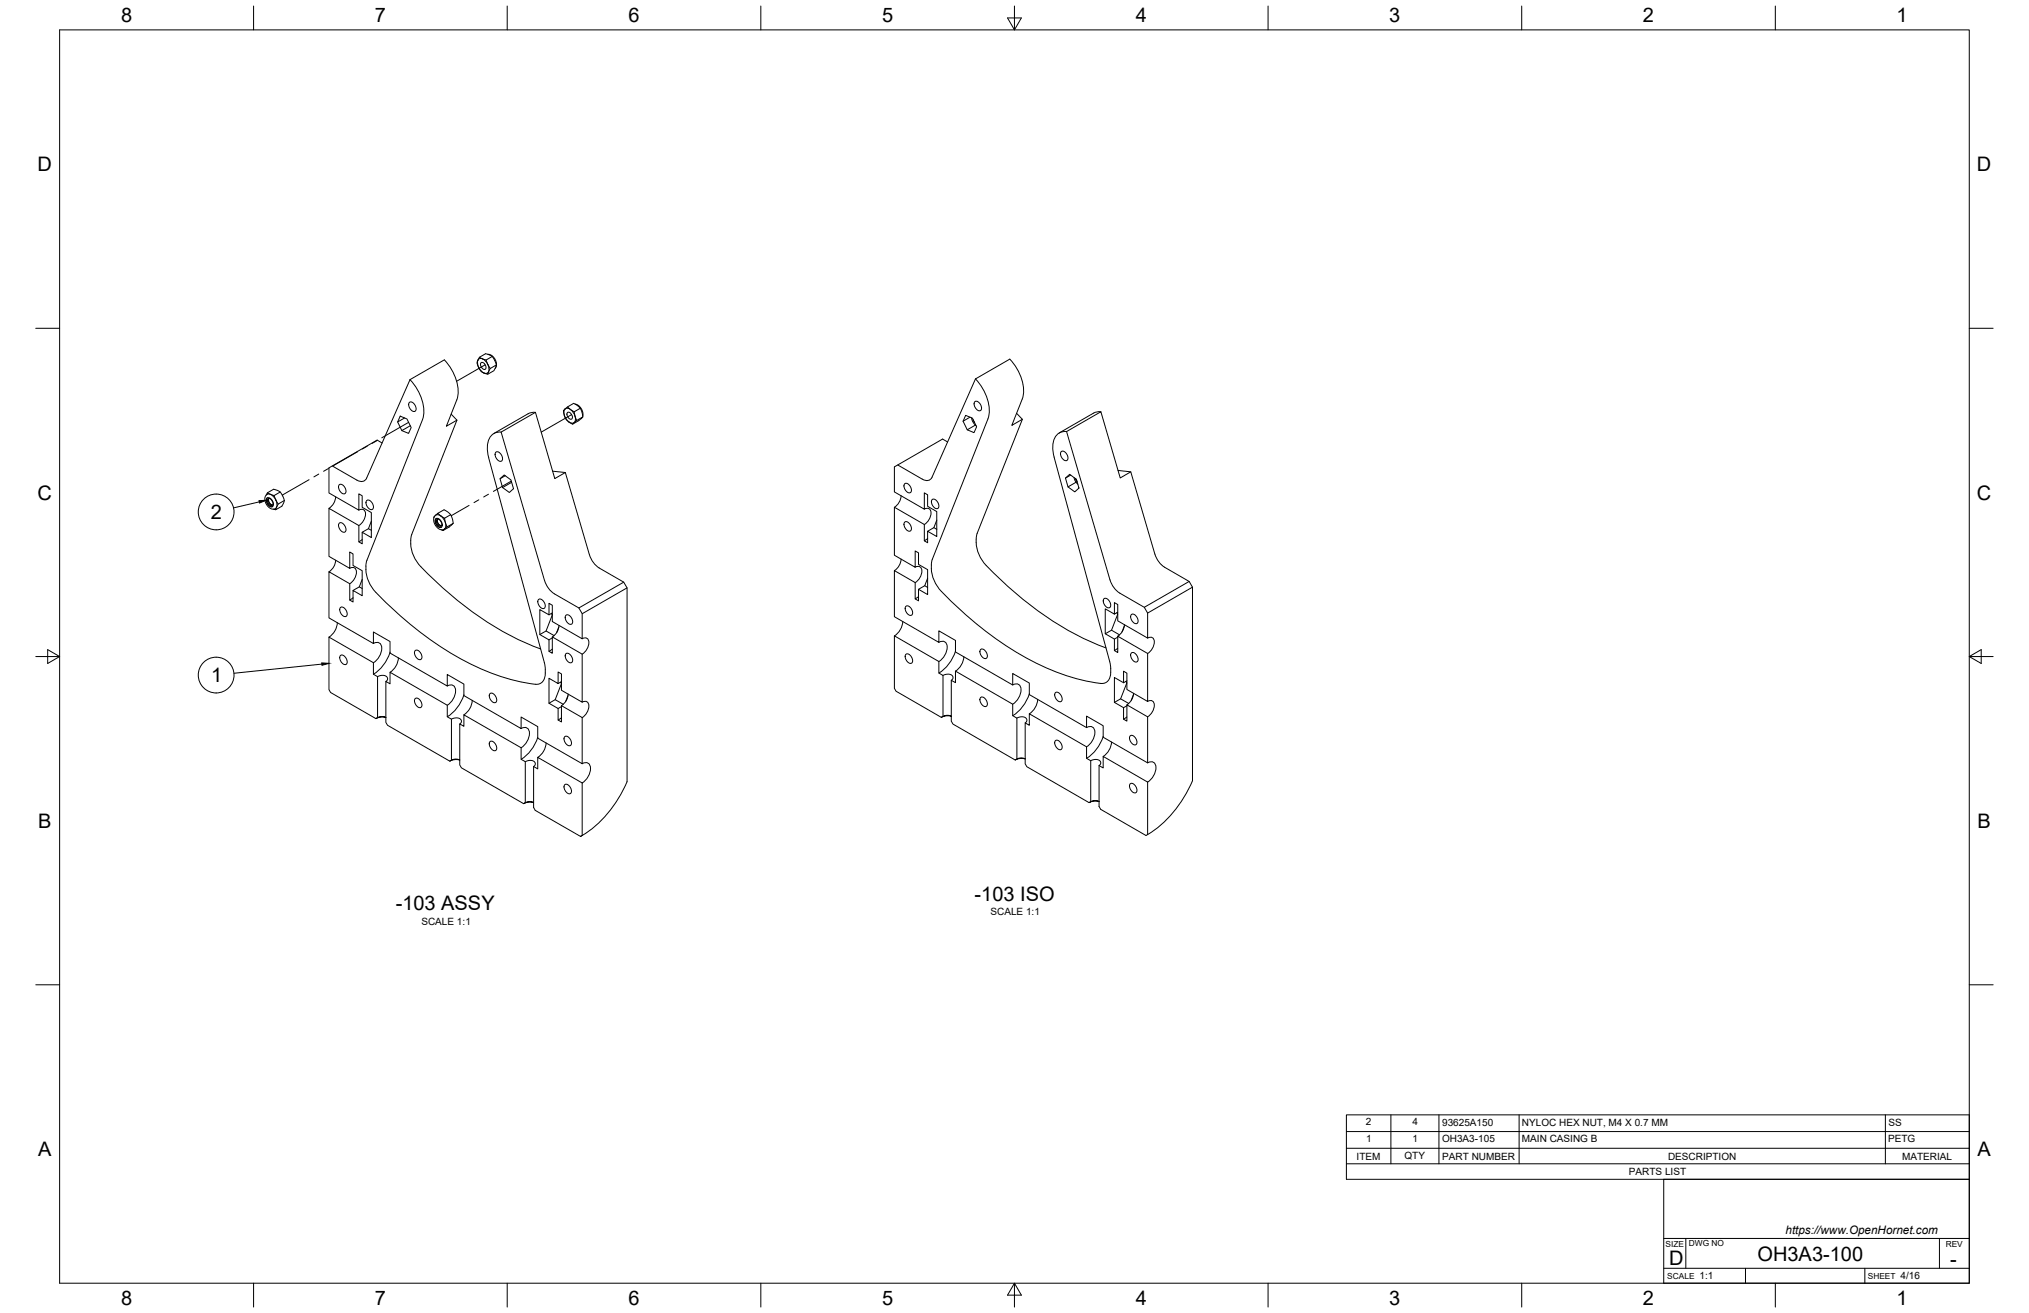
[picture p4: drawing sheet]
<svg xmlns="http://www.w3.org/2000/svg" width="864mm" height="559mm" viewBox="0 0 864 559" stroke-linecap="round" stroke-linejoin="round" font-family="sans-serif">
<!-- layer: Visible -->
<g fill="none" stroke="#000" stroke-width=".43">
<path d="M203.4 153.4l-.4 1.1 .7 1.9M203.4 153.3l-.2 1.4 .5 1.7M203.7 156.4l1.1 1.7 1.2 .7M203.7 156.4l1.1 1.5 1.2 .9M204.1 152l2.6-1.5 .5 .1 2.3 1.1 1.2 1.9 .6 1.8-.8 1.9-.3 .5-2.6 1.5M204.7 154.4a1.76 1.76 0 0 1 1.8 .8 1.76 1.76 0 0 1-.1 2 2.05 2.05 0 0 1-1.7-2.8zM205.3 152.7l.5 .2a1.28 1.28 0 0 1 1.5 1.6l.3 .6M205.3 152.7l-.3-.1a.69 .69 0 0 0-.7-.5 .69 .69 0 0 0-.6 .7l-.3 .6M205.3 152.7l1.3 .9 1 1.5M205.3 152.7h-1.3l-.6 .6M207.6 155.1l.4 .6a1.63 1.63 0 0 1-.1 2.6v.1a.72 .72 0 0 1-.5 .9 .72 .72 0 0 1-.9-.3l-.5-.2M207.6 150.8l1.7 .5 1.5 1.8 .5 2.4-.5 1.3"/>
<path d="M207.6 155.1a2.58 2.58 0 0 1-.6 3.8l-1-.1M209.5 151.7l-2.6 1.5M211.3 155.3l-2.6 1.5M170.3 177.1l2.9 1.2 1.8 3.7-1.1 2.4-2.9-1.1-1.8-3.7zM172.2 177.9l-3 1.7M174.1 171.4a1.91 1.91 0 0 1 2.8 1.6 1.31 1.31 0 0 1-.2 2 1.31 1.31 0 0 1-2-.8l-.7-1.5zM174.5 161.6a19.5 19.5 0 0 1 5.6 16l-.3 1M174.5 161.6l14.6-8.4a19.5 19.5 0 0 1 5.6 16l-.3 1M174.5 161.6l-18.5 41.9M179.8 178.6l-23.6 59.8-.5 4.1M192 176.3l2.5 2.5-19.3 48.7M194.4 170.2l-4.4 11.2 4.5-2.6"/>
<path d="M227.9 175.5l-1.7 .1-1.4 .5-14.6 8.4M240.5 174.1l.2-.2a.82 .82 0 0 1 .9-.7 .82 .82 0 0 1 .7 .7l.5 .4M240.5 174.1l-.3 .3a3.3 3.3 0 0 0 .3 3.3l.7 1.1 1.5 1.2a.74 .74 0 0 0 1.4 .2l.3-.4M240.5 174l1.3-.2 1 .5M240.5 174a4.3 4.3 0 0 0 3.6 6l.3-.2M241.5 175.6a1.76 1.76 0 0 1 1.8 .8 1.76 1.76 0 0 1-.1 2 2.05 2.05 0 0 1-1.7-2.8zM241.6 173.2l2.6-1.5 2.7 2 1 2.7a2.3 2.3 0 0 1-1.5 2.6l-2.7 1.5M242.8 174.3a4.3 4.3 0 0 1 1.6 5.5M242.8 174.3l.5 .4a1.4 1.4 0 0 1 1.3 1.8l.4 1.3a.9 .9 0 0 1 .4 .9 .9 .9 0 0 1-.6 .8l-.4 .3M244.8 172l1.3 .5 1.2 1.3 .7 1.6v1.7M247 173.8l-2.6 1.4M247.6 177.9l-.3 .3"/>
<path d="M248.1 177.4l-2.6 1.5M411 176.8l2.9 1.2 1.8 3.7-1.1 2.4-2.9-1.2-1.8-3.6zM412.9 177.5l-3 1.8M413.5 177.8l.5 1.6 1.4 1.7M414.2 178.6l.6 1.2M414.8 171.1a1.92 1.92 0 0 1 2.8 1.6 1.31 1.31 0 0 1-.3 2 1.31 1.31 0 0 1-1.9-.8l-.7-1.5zM415.2 161.3a19.5 19.5 0 0 1 5.6 15.9l-.3 1.1M420.5 178.3l-23.7 59.7a14.3 14.3 0 0 0 3.9 13.7 138.9 138.9 0 0 0 51.1 35.1l8.4 2.6 8.3 1.5M432.7 175.9l2.4 2.6-19.2 48.5-.4 2.4M435.1 178.5l-4.4 2.5 4.4-11.2a17.5 17.5 0 0 0-4.3-15.9l-1-1.1-14.6 8.5-18.5 41.8M468.6 175.2l-1.7 .1-1.5 .5-14.6 8.5M141.4 198.3l10.5 6a2.66 2.66 0 0 0 4.1-.8"/>
<path d="M162.6 188.5l-2.1-1.2-20.5 11.8v10.7l12.7 7.3v-6.9l1.5 .8v4.9l3.9 2.2v10.7l-3.9-2.3v4.9l-1.5-.8v-6.9l-12.7-7.4v20.5l8.9 5.1v-7l1.4 .9v4.9l3.9 2.2v10.6l-3.9-2.2v4.9l-1.4-.8v-7l-8.9-5.1v19.7l18.9 10.9v-4.9l7.1 4v4.9l24.4 14.1v-4.9l7 4v4.9l24.4 14.1v-4.9l7.1 4v5l18.9 10.8v-19.6l-8.8-5.1v7l-1.4-.8v-5l-3.9-2.2v-10.6l3.9 2.2v-4.9l1.4 .8v7l8.8 5.1v-20.5l-12.7-7.3v6.9l-1.4-.8v-4.9l-3.9-2.2v-10.7l3.9 2.3v-4.9l1.4 .8v6.9l12.7 7.4v-10.7l-1.4-2.5-10.5-6M174.6 181.2l-3.6 2.1M210.9 192.6a1.91 1.91 0 0 1 2.8 1.6 1.31 1.31 0 0 1-.3 2 1.31 1.31 0 0 1-1.9-.8l-.7-1.5zM213.3 183.9l18.5 63.2a10.1 10.1 0 0 0 4.2 5.6M213.3 183.9l14.6-8.4 8.2 28.2 4.5-2.6M213.3 183.9a5.2 5.2 0 0 0-5.8 5.4v2.6l.5 2.9 23.9 88.1a9.8 9.8 0 0 1-1.2 7.5 3.5 3.5 0 0 1-2.9 .8 99.8 99.8 0 0 1-45.4-19.5 153.1 153.1 0 0 1-23.8-21.3 14.5 14.5 0 0 1-2.9-8M382.1 197.9l10.4 6a2.67 2.67 0 0 0 4.2-.8M403.3 188.1l-2.1-1.2-20.5 11.8v10.7l12.7 7.3v-6.9l1.4 .8v4.9l3.9 2.2v10.6l-3.9-2.2v4.9l-1.4-.8v-7l-12.7-7.3v20.4l8.8 5.1v-6.9l1.4 .8v4.9l3.9 2.2v10.6l-3.9-2.2v4.9l-1.4-.8v-7l-8.8-5.1v19.7l18.9 10.9v-4.9l7.1 4.1v4.9l24.3 14v-4.9l7.1 4.1v4.9l24.4 14.1v-4.9l7 4.1v4.9l19 10.9v-19.6l-8.9-5.1v6.9l-1.4-.8v-4.9l-3.9-2.3v-10.6l3.9 2.3v-4.9l1.4 .8v6.9l8.9 5.1v-20.4l-12.8-7.3v6.9l-1.4-.8v-4.9l-3.9-2.3v-10.6l3.9 2.3v-4.9l1.4 .8v6.9l12.8 7.4v-10.7l-1.5-2.4-10.4-6.1a10 10 0 0 1-4.1-5.6l-18.5-63.1 14.6-8.5 8.2 28.2 4.5-2.6M415.2 180.9l-3.5 2M448.6 194.5l24 88.1a9.6 9.6 0 0 1-1.3 7.4 3.5 3.5 0 0 1-2.8 .9M451.6 192.3a1.92 1.92 0 0 1 2.8 1.6 1.31 1.31 0 0 1-.3 2.1 1.31 1.31 0 0 1-1.9-.9l-.8-1.5zM454 183.7a5.2 5.2 0 0 0-5.9 5.4v2.5l.6 2.9"/>
<path d="M113.6 212a2.35 2.35 0 0 1 2.8 2.6 1.04 1.04 0 0 1-.7 1.1 1.04 1.04 0 0 1-1.3-.5l-1-1.8zM113.7 210.4l-1 1.5 .5 2.5 1.6 1.8 1.8 .5a1.84 1.84 0 0 0 1.2-2.8l-.4-1.1M113.7 210.4h1.4M113.8 211.9a2.56 2.56 0 0 0 2.2 3.7M113.9 209.7l2.5-1.5 .4 .1 2.3 1 1.3 2 .6 1.7-.8 2-.2 .5-2.6 1.4M114.1 212.3a1.8 1.8 0 0 1 1.7 .9 1.8 1.8 0 0 1-.1 2 2.1 2.1 0 0 1-1.6-2.9zM114.4 212.1a2.17 2.17 0 0 0 1.6 2.9M114.4 212.1a2.14 2.14 0 0 0 1.7 2.8M115.1 210.4l.5 .2a1.28 1.28 0 0 1 1.5 1.6l.3 .6M115.1 210.4l-.3-.2a.79 .79 0 0 0-1-.3 .79 .79 0 0 0-.5 .8M115.1 210.4l1.3 .9 1 1.5M117.4 212.8l.3 .6a1.59 1.59 0 0 1 0 2.6l-.1 .1a.68 .68 0 0 1-.3 .8 .68 .68 0 0 1-.9-.2"/>
<path d="M119.3 209.4l-2.6 1.5M121 213l-2.6 1.5M142.9 211.4a6.3 6.3 0 0 1-2.9 4.9M144.3 206.4a1.91 1.91 0 0 1 2.8 1.6 1.31 1.31 0 0 1-.3 2.1 1.31 1.31 0 0 1-1.9-.8l-.8-1.6zM152.7 217.1a1.86 1.86 0 0 1 2.4 0 1.86 1.86 0 0 1 .4 2.3l-1.2 2.8-1.6 1.5M156 213.1a1.91 1.91 0 0 1 2.7 1.6 1.31 1.31 0 0 1-.2 2.1 1.31 1.31 0 0 1-1.9-.8l-.8-1.5zM185.1 219.6l-.4 .8M185.2 219.5l.1-.1a1.8 1.8 0 0 1 2.8 .5 3.8 3.8 0 0 1 .9 5.4l-.8 .2-1.1-.2-1.7-1.6-.8-2.4zM185.4 219.3l.1-.1a.84 .84 0 0 1 .8-.7 .84 .84 0 0 1 .9 .7l.4 .4M186.4 218.4l2.6-1.4 .4 .1 2.3 1.8 1 2.8a2.27 2.27 0 0 1-1.5 2.5l-2.7 1.6M187.6 219.6l.6 .3a1.87 1.87 0 0 1 1.3 2.4l.3 .8a1.22 1.22 0 0 1 .3 1.3 1.22 1.22 0 0 1-1 .8 .77 .77 0 0 1-1.2 .3M191.8 219.1l-2.6 1.4"/>
<path d="M212.8 203.8l1.8-1.7 2.9 2.2 1.1 3.7-1.8 1.6-2.9-2.1zM215.1 202.5l-2.3 1.3M217.8 205.3l-3.9 2.2M235.2 200.5l5.4 .6 10.3 35a10.3 10.3 0 0 0 4.2 5.6l10.4 6.1 1.4 2.4v82.5a49.6 49.6 0 0 1-19.1 22.9M383.5 211a6.3 6.3 0 0 1-2.8 4.9M385 206a1.92 1.92 0 0 1 2.7 1.6 1.31 1.31 0 0 1-.2 2.1 1.31 1.31 0 0 1-2-.9l-.7-1.5zM393.4 216.7a1.86 1.86 0 0 1 2.4 0 1.86 1.86 0 0 1 .4 2.3l-1.2 2.8-1.6 1.4M396.7 212.7a1.92 1.92 0 0 1 2.7 1.6 1.31 1.31 0 0 1-.2 2.1 1.31 1.31 0 0 1-2-.8l-.7-1.5zM453.5 203.5l1.8-1.6 2.8 2.1 1.1 3.7-1.7 1.6-2.9-2.1zM455.7 202.2l-2.2 1.3M457.1 203.2l.7 1.8 .9 1.1M457.7 203.7l.8 1.4"/>
<path d="M457.9 203.8l.5 1M458 205.2l-3.4 2M475.9 200.2l5.4 .6 10.2 35a10.2 10.2 0 0 0 4.2 5.6l10.4 6.1 1.5 2.4v82.4a49.7 49.7 0 0 1-19.1 22.9M142.9 238.4a6.3 6.3 0 0 1-2.9 4.9M144.3 222.8a1.91 1.91 0 0 1 2.8 1.5 1.31 1.31 0 0 1-.3 2.1 1.31 1.31 0 0 1-1.9-.8l-.8-1.5zM154.2 229.7l-1.4 .9M156.8 225l1.3 .7M158.1 221.8l-1.3 3.2-2.6 1.5M175.3 227.4a14.3 14.3 0 0 0 3.8 13.8 138.6 138.6 0 0 0 51 35M185.5 220.8a2.35 2.35 0 0 1 2.8 2.6 1.04 1.04 0 0 1-.8 1.1 1.04 1.04 0 0 1-1.2-.5l-1.1-1.8zM185.7 220.6a2.56 2.56 0 0 0 2.2 3.8M185.9 221.1a1.8 1.8 0 0 1 1.8 .9 1.8 1.8 0 0 1-.1 2 2.1 2.1 0 0 1-1.7-2.9z"/>
<path d="M186.3 220.9a2.14 2.14 0 0 0 1.6 2.8 2.09 2.09 0 0 1-1.7-2.8M192.9 222.7l-2.6 1.5M383.5 237.9a6.3 6.3 0 0 1-2.8 5M385 222.3a1.92 1.92 0 0 1 2.7 1.6 1.31 1.31 0 0 1-.2 2.1 1.31 1.31 0 0 1-2-.8l-.7-1.6zM394.8 229.2l-1.4 1M397.5 224.6l1.2 .7M398.7 221.4l-1.2 3.2-2.7 1.5M415.5 229.5a16.2 16.2 0 0 0 6.3 13.2 137.7 137.7 0 0 0 49 33M144.8 258.7a1.91 1.91 0 0 1 2.8 1.5 1.31 1.31 0 0 1-.3 2.1 1.31 1.31 0 0 1-1.9-.8l-.7-1.5zM148.9 241.9a1.86 1.86 0 0 1 2.3 0 1.86 1.86 0 0 1 .5 2.3l-1.2 2.7-1.6 1.5M150.3 254.4l-1.4 1M152.9 249.8l1.3 .7"/>
<path d="M154.2 246.6l-1.3 3.2-2.6 1.5M229.1 255.3a1.91 1.91 0 0 1 2.8 1.5 1.31 1.31 0 0 1-.3 2.1 1.31 1.31 0 0 1-1.9-.8l-.7-1.5zM265.5 247.8l-19.1 10.9M266.9 250.2l-19.1 11M385.5 258.2a1.92 1.92 0 0 1 2.7 1.5 1.31 1.31 0 0 1-.2 2.1 1.31 1.31 0 0 1-2-.8l-.7-1.5zM389.5 241.4a1.86 1.86 0 0 1 2.4 0 1.86 1.86 0 0 1 .4 2.3l-1.2 2.8-1.6 1.5M390.9 253.9l-1.4 1M393.6 249.3l1.2 .7M394.8 246.1l-1.2 3.2-2.7 1.5M469.8 254.9a1.92 1.92 0 0 1 2.7 1.6 1.31 1.31 0 0 1-.2 2.1 1.31 1.31 0 0 1-1.9-.8l-.8-1.5zM506.1 247.5l-19.1 11M507.6 249.9l-19.1 11"/>
<path d="M143.6 265a7.8 7.8 0 0 1-3.6 6.1M144.8 279.1a1.91 1.91 0 0 1 2.8 1.6 1.31 1.31 0 0 1-.3 2.1 1.31 1.31 0 0 1-1.9-.9l-.7-1.5zM159 273.9a2.29 2.29 0 0 1 2.8 0 2.29 2.29 0 0 1 .6 2.8 7.9 7.9 0 0 1-3.5 5.3M166 277.6a17.3 17.3 0 0 1-7 9.3M169.6 280a7.8 7.8 0 0 1-3.6 6.1M176.6 277a1.91 1.91 0 0 1 2.8 1.6 1.31 1.31 0 0 1-.3 2.1 1.31 1.31 0 0 1-1.9-.9l-.7-1.5zM232.4 268.5l3.4 2M234.7 261.1l.4 .6-2.7 6.8-2.6 1.6M235.1 260.9l-1.4 .8M235.1 271.5l-1.4 .8M235.1 276.3l-1.4 .9M237.8 266.8l-.9 2.4"/>
<path d="M237.9 266.1a6.3 6.3 0 0 1-2.8 5M240.8 278.3a1.91 1.91 0 0 1 2.7 1.6 1.31 1.31 0 0 1-.2 2.1 1.31 1.31 0 0 1-1.9-.8l-.8-1.6zM240.8 262a1.91 1.91 0 0 1 2.7 1.5 1.31 1.31 0 0 1-.2 2.1 1.31 1.31 0 0 1-1.9-.8l-.8-1.5zM247.8 271.8a1.86 1.86 0 0 1 2.3 .1 1.86 1.86 0 0 1 .5 2.3l-1.2 2.7-1.6 1.5M384.2 264.5a7.8 7.8 0 0 1-3.5 6.1M385.5 278.6a1.92 1.92 0 0 1 2.7 1.6 1.31 1.31 0 0 1-.2 2.1 1.31 1.31 0 0 1-2-.9l-.7-1.5zM399.6 273.4a2.29 2.29 0 0 1 2.9 0 2.29 2.29 0 0 1 .6 2.8 7.9 7.9 0 0 1-3.5 5.4M406.7 277.1a17.3 17.3 0 0 1-7.1 9.3M410.2 279.5a7.8 7.8 0 0 1-3.5 6.1M417.3 276.5a1.92 1.92 0 0 1 2.7 1.6 1.31 1.31 0 0 1-.2 2.1 1.31 1.31 0 0 1-1.9-.8l-.8-1.6zM473.1 268.2l3.4 2M475.3 260.8l.4 .6-2.6 6.8-2.7 1.5"/>
<path d="M475.7 260.5l-1.4 .9M475.7 271.2l-1.4 .8M475.7 275.9l-1.4 1M478.5 266.5l-.9 2.4M478.6 265.8a6.3 6.3 0 0 1-2.8 4.9M481.4 278a1.92 1.92 0 0 1 2.8 1.6 1.31 1.31 0 0 1-.3 2.1 1.31 1.31 0 0 1-1.9-.8l-.7-1.6zM481.4 261.7a1.92 1.92 0 0 1 2.8 1.6 1.31 1.31 0 0 1-.3 2 1.31 1.31 0 0 1-1.9-.8l-.7-1.5zM488.5 271.6a1.86 1.86 0 0 1 2.3 0 1.86 1.86 0 0 1 .5 2.3l-1.2 2.7-1.6 1.5M160.7 288l1.8-.6 1.6 .2 .9 1.2-.8 1.2M176.6 297.4a1.91 1.91 0 0 1 2.8 1.6 1.31 1.31 0 0 1-.3 2.1 1.31 1.31 0 0 1-1.9-.8l-.7-1.6zM190.4 292a2.29 2.29 0 0 1 2.9 0 2.29 2.29 0 0 1 .6 2.8 7.9 7.9 0 0 1-3.5 5.3M197.5 295.7a17.3 17.3 0 0 1-7.1 9.3"/>
<path d="M201 298.1a7.8 7.8 0 0 1-3.5 6.1M208.5 295.3a1.91 1.91 0 0 1 2.7 1.6 1.31 1.31 0 0 1-.2 2.1 1.31 1.31 0 0 1-2-.9l-.7-1.5zM233.7 299.3l2.6-1.5 3.4 1.9M238.5 290.3l.5 .6-2.7 6.9M239 290.1l-1.4 .8M241.7 296l-.9 2.5M241.8 295.4a6.3 6.3 0 0 1-2.8 4.9M247.8 298.8a1.86 1.86 0 0 1 2.3 .1 1.86 1.86 0 0 1 .5 2.3l-1.2 2.7-1.6 1.5M401.4 287.5l1.9-.6 1.7 .4 .6 1.2-.7 1M417.3 296.9a1.92 1.92 0 0 1 2.7 1.6 1.31 1.31 0 0 1-.2 2.1 1.31 1.31 0 0 1-1.9-.8l-.8-1.5zM431 291.5a2.29 2.29 0 0 1 2.9 0 2.29 2.29 0 0 1 .6 2.8 7.9 7.9 0 0 1-3.5 5.4M438.1 295.3a17.3 17.3 0 0 1-7 9.3"/>
<path d="M441.7 297.6a7.8 7.8 0 0 1-3.6 6.2M449.1 294.9a1.92 1.92 0 0 1 2.8 1.6 1.31 1.31 0 0 1-.3 2.1 1.31 1.31 0 0 1-1.9-.9l-.7-1.5zM474.3 298.9l2.7-1.5 3.4 2M479.2 290l.4 .6-2.6 6.8M479.6 289.8l-1.4 .8M482.4 295.7l-.9 2.4M482.5 295a6.3 6.3 0 0 1-2.9 5M488.5 298.5a1.86 1.86 0 0 1 2.3 0 1.86 1.86 0 0 1 .5 2.3l-1.2 2.8-1.6 1.5M160 305.8l2.2-.8 2 .4-2-.2zM160.7 305.4v-17.4l-1.8-1v-5l-18.9-10.9v22.4l.7 1.2 19.3 11.1M192.2 306.1l1.8-.6 1.7 .3 .7 1-.2 .8-.5 .5M208.5 315.7a1.91 1.91 0 0 1 2.7 1.6 1.31 1.31 0 0 1-.2 2.1 1.31 1.31 0 0 1-2-.8l-.7-1.5z"/>
<path d="M221.8 310.1a2.29 2.29 0 0 1 2.9 0 2.29 2.29 0 0 1 .6 2.8 7.9 7.9 0 0 1-3.5 5.3M228.9 313.8a17.3 17.3 0 0 1-7.1 9.3M232.4 316.2a7.8 7.8 0 0 1-3.5 6.1M239 300.7l-1.4 .8M239 305.5l-1.4 .9M240.3 313.6a1.91 1.91 0 0 1 2.7 1.6 1.31 1.31 0 0 1-.2 2.1 1.31 1.31 0 0 1-2-.8l-.7-1.5zM400.7 305.3l2.2-.9 2 .4-1.9-.2zM401.4 304.9v-17.4l-1.8-1.1v-4.9l-18.9-10.9v22.3l.7 1.3 19.3 11.1M432.8 305.6l2-.5 1.6 .3 .7 1-.2 .7-.5 .6M449.1 315.3a1.92 1.92 0 0 1 2.8 1.6 1.31 1.31 0 0 1-.3 2.1 1.31 1.31 0 0 1-1.9-.8l-.7-1.6zM462.5 309.7a2.29 2.29 0 0 1 2.9 0 2.29 2.29 0 0 1 .6 2.8 7.9 7.9 0 0 1-3.5 5.3M469.6 313.4a17.3 17.3 0 0 1-7.1 9.3"/>
<path d="M473.1 315.8a7.8 7.8 0 0 1-3.5 6.1M479.6 300.4l-1.4 .8M479.6 305.1l-1.4 1M481 313.3a1.92 1.92 0 0 1 2.7 1.6 1.31 1.31 0 0 1-.2 2 1.31 1.31 0 0 1-2-.8l-.7-1.5zM191.4 323.9l2.2-.8 2.1 .3-2.1-.1zM192.2 323.5v-17.4l-1.8-1v-5l-24.4-14v4.9l-1.8-1v17.4l.8 1.3 26.4 15.2M223.6 324.2l2.6-.6 1.2 .5 .4 .8-.1 .7-.6 .6v17.5l.7 1.2 19.3 11.1M227.1 326.2l1.8 1v-4.9l18.9 10.9v22.4M240.3 334.1a1.91 1.91 0 0 1 2.7 1.6 1.31 1.31 0 0 1-.2 2 1.31 1.31 0 0 1-2-.8l-.7-1.5zM247.8 325a2.29 2.29 0 0 1 2.9 0 2.29 2.29 0 0 1 .6 2.8 7.9 7.9 0 0 1-3.5 5.4M432.8 323v-17.4l-1.8-1v-4.9l-24.3-14.1v4.9l-1.8-1v17.4l.7 1.3 26.5 15.2M436.4 323l-2.2-.4-2.1 .8 2.2-.6 2.1 .2"/>
<path d="M464.2 323.8l2.7-.6 1 .4 .6 .9-.2 .8-.5 .5v17.4l.7 1.2 19.3 11.2 .7-.4M467.8 325.8l1.7 1v-4.9l19 10.9M481 333.7a1.92 1.92 0 0 1 2.7 1.6 1.31 1.31 0 0 1-.2 2.1 1.31 1.31 0 0 1-2-.9l-.7-1.5zM488.5 332.8v22.4M488.5 324.7a2.29 2.29 0 0 1 2.9 0 2.29 2.29 0 0 1 .6 2.8 7.9 7.9 0 0 1-3.5 5.3M222.9 342l2.1-.8 2.1 .3-2.1-.1zM223.6 341.6v-17.4l-1.8-1v-5l-24.4-14v4.9l-1.7-1v17.5l.7 1.2 26.5 15.2M247.2 355.9l-.1 .1M247.9 355.5l-.8 .5M463.5 341.6l2-.8 2.3 .3-2.2-.1zM464.2 341.2v-17.4l-1.7-1.1v-4.9l-24.4-14v4.9l-1.7-1v17.4l.6 1.2 26.5 15.3"/>
</g>
<!-- layer: Tweak Trail -->
<g fill="none" stroke="#000" stroke-width=".43">
<path d="M206.5 155.3l-12.1 7M173.9 179.7l-11.4 6.6M243.3 176.4l-12.9 7.5M139.8 199.4l-2.1 1.2M152.2 192.3l-10.3 5.9M156.3 189.9l-2.1 1.2M160.4 187.5l-2 1.2M131.6 204.2l-11.5 6.5M135.7 201.8l-2.1 1.2M199.7 215.1l-7.7 4.4M203.8 212.7l-2.1 1.2M207.9 210.3l-2 1.2"/>
<path d="M217.6 204.8l-7.6 4.3"/>
</g>
<!-- layer: Border -->
<g fill="none" stroke="#000" stroke-width=".43">
<path d="M25.4 12.7h812.8v533.4h-812.8zM107.9 2.6v10.1M215.9 2.6v10.1M323.8 2.6v10.1M428.8 7.6h5.9l-2.9 5.1zM431.8 2.6v10.1M539.7 2.6v10.1M647.7 2.6v10.1M755.6 2.6v10.1M15.2 139.7h10.2M838.2 139.7h10.1M15.2 279.4h10.2"/>
<path d="M20.3 276.5l5.1 2.9-5.1 3zM838.2 279.4l5.1-2.9v5.9zM838.2 279.4h10.1M15.2 419.1h10.2M838.2 419.1h10.1M107.9 546.1v10.2M215.9 546.1v10.2M323.8 546.1v10.2M431.8 546.1l2.9 5.1h-5.9zM431.8 546.1v10.2M539.7 546.1v10.2M647.7 546.1v10.2"/>
<path d="M755.6 546.1v10.2"/>
</g>
<!-- layer: Parts Lists -->
<path d="M573.1 474.5h265.1v27.4h-265.1zM592 474.5v20.8M612.5 474.5v20.8M646.6 474.5v20.8M802.5 474.5v20.8M573.1 495.3h265.1M573.1 488.7h265.1M573.1 481.6h265.1" fill="none" stroke="#000" stroke-width=".43"/>
<!-- layer: Balloons -->
<g fill="none" stroke="#000" stroke-width=".43">
<path d="M110.4 213.6l-11 2.6M137 282.6l-37.4 3.9"/>
<circle cx="92" cy="217.9" r="7.6"/>
<circle cx="92" cy="287.3" r="7.6"/>
</g>
<path d="M110.2 213.1l3.1-.2-2.8 1.2zM136.9 282.1l3.1 .2-2.9 .8z" fill="#000" stroke="#000" stroke-width=".43"/>
<!-- layer: Titleblock -->
<path d="M708.1 501.9h130.1v44.2h-130.1zM708.1 539.8h130.1M708.1 527.1h130.1M717.5 527.1v12.7M742.9 539.8v6.3M793.7 539.8v6.3M825.5 527.1v12.7" fill="none" stroke="#000" stroke-width=".43"/>
<g font-size="8.5">
<text x="51.6" y="9.4">8</text>
<text x="159.5" y="9.4">7</text>
<text x="267.5" y="9.4">6</text>
<text x="375.4" y="9.3">5</text>
<text x="483.4" y="9.4">4</text>
<text x="591.3" y="9.4">3</text>
<text x="699.3" y="9.4">2</text>
<text x="807.2" y="9.4">1</text>
<text x="16" y="72.9">D</text>
<text x="841.4" y="72.9">D</text>
<text x="16" y="212.6">C</text>
<text x="841.4" y="212.6">C</text>
<text x="89.7" y="221">2</text>
<text x="89.9" y="290.4">1</text>
<text x="16.2" y="352.3">B</text>
<text x="841.7" y="352.3">B</text>
<text x="414.8" y="383.5">-103 ISO</text>
<text x="168.4" y="387.5">-103 ASSY</text>
<text x="16.2" y="492">A</text>
<text x="841.7" y="492">A</text>
<text x="710.4" y="538.4">D</text>
<text x="748.1" y="536.7">OH3A3-100</text>
<text x="830.1" y="538.8">-</text>
<text x="51.6" y="555.5">8</text>
<text x="159.5" y="555.5">7</text>
<text x="267.5" y="555.5">6</text>
<text x="375.4" y="555.4">5</text>
<text x="483.4" y="555.5">4</text>
<text x="591.3" y="555.5">3</text>
<text x="699.3" y="555.5">2</text>
<text x="807.2" y="555.5">1</text>
</g>
<text font-size="5" x="760" y="525.2">https://www.OpenHornet.com</text>
<g font-size="4.3">
<text x="421.6" y="389.6">SCALE 1:1</text>
<text x="179.4" y="393.7">SCALE 1:1</text>
<text x="581.4" y="478.8">2</text>
<text x="601.1" y="478.8">4</text>
<text x="613.8" y="479.1">93625A150</text>
<text x="647.8" y="479.1">NYLOC HEX NUT, M4 X 0.7 MM</text>
<text x="803.8" y="479.1">SS</text>
<text x="581.5" y="485.9">1</text>
<text x="601.2" y="485.9">1</text>
<text x="613.8" y="486.2">OH3A3-105</text>
<text x="647.8" y="486.2">MAIN CASING B</text>
<text x="803.7" y="486.2">PETG</text>
<text x="577.4" y="493.5">ITEM</text>
<text x="597.8" y="493.4">QTY</text>
<text x="613.9" y="493.5">PART NUMBER</text>
<text x="710" y="493.5">DESCRIPTION</text>
<text x="809.6" y="493.5">MATERIAL</text>
<text x="693.3" y="500.1">PARTS LIST</text>
<text x="723.4" y="544.5">1:1</text>
<text x="809" y="544.5">4/16</text>
</g>
<g font-size="3.5">
<text x="708.9" y="530.9">SIZE</text>
<text x="718.9" y="530.5">DWG NO</text>
<text x="828.2" y="530.9">REV</text>
<text x="709.6" y="544.2">SCALE</text>
<text x="795" y="544.2">SHEET</text>
</g>
</svg>
